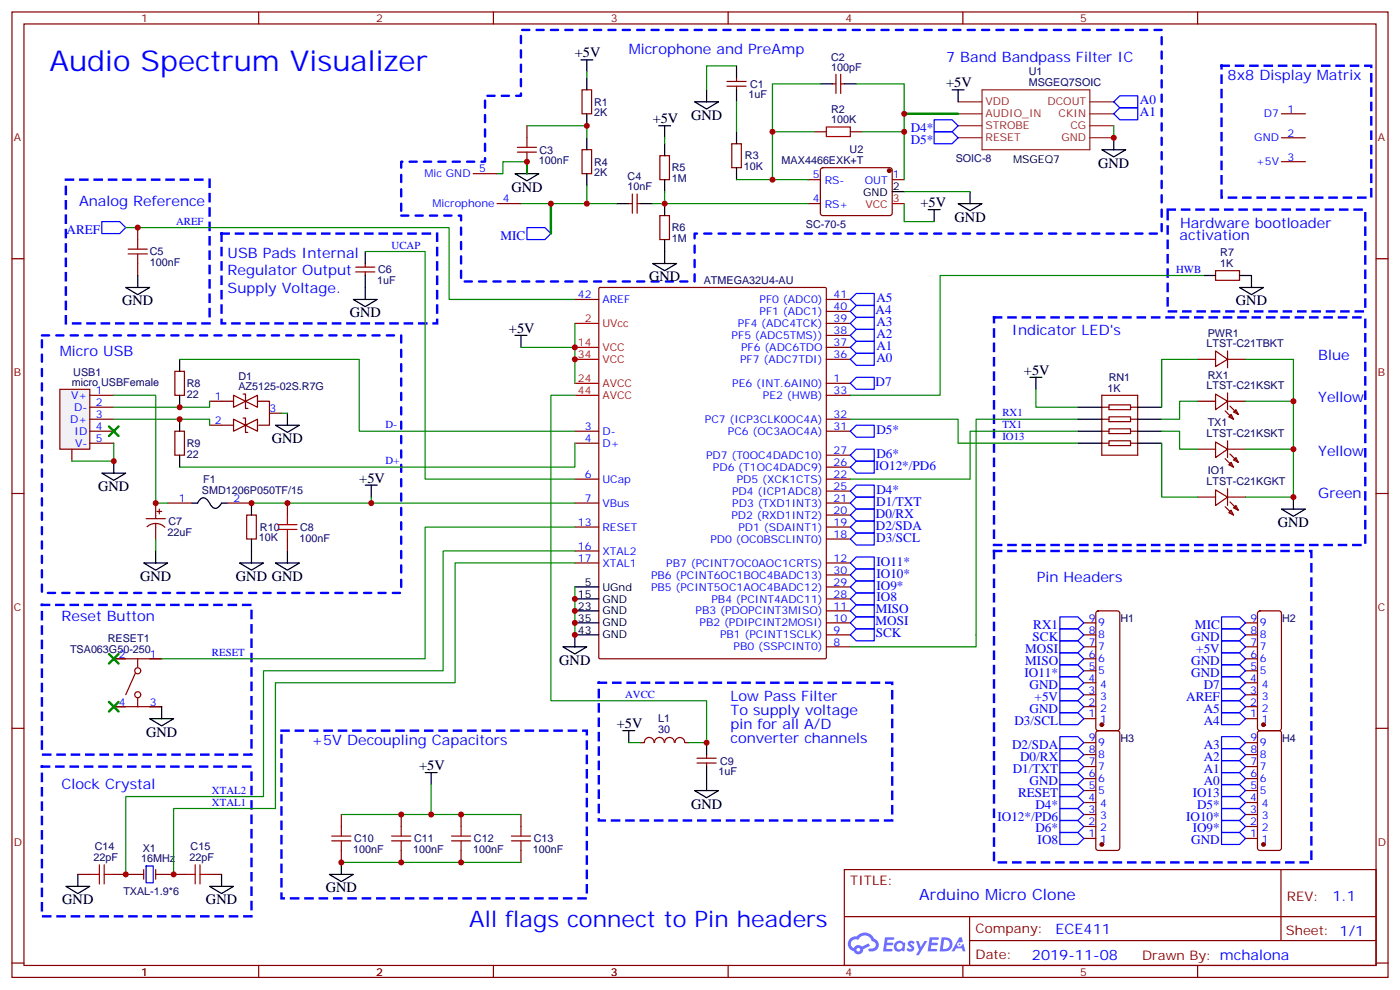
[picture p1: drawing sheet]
<svg xmlns="http://www.w3.org/2000/svg" width="412mm" height="292mm" viewBox="0 0 412 292" stroke-linecap="round" stroke-linejoin="round" font-family="sans-serif">
<path d="M153.5 8.8h188.7v60h-137.6v14.1h-68.8v-19.4h-17.6v-15.9h24.7v-19.4h10.6zM359.8 19.4h44.1v38.8h-44.1zM19.4 52.9h42.3v42.3h-42.3zM65.3 68.8h63.5v26.4h-63.5zM344 61.7h58.2v30h-58.2zM12.3 98.8h105.9v75.8h-105.9zM292.8 93.5h109.4v67h-109.4zM12.3 178.2h61.8v44h-61.8zM292.8 162.3h93.5v91.7h-93.5zM82.9 215.2h90v49.4h-90zM176.4 201.1h86.4v40.6h-86.4zM12.3 225.8h61.8v44.1h-61.8z" fill="none" stroke="#00f" stroke-width=".71" stroke-dasharray="2.1 2.1"/>
<path d="M51.5 109.4h2.8v7h-2.8zM51.5 127h2.8v7.1h-2.8z" fill="none" stroke="#870000" stroke-width=".35"/>
<path d="M52.9 105.8v3.6M52.9 116.4v3.5M52.9 123.5v3.5M52.9 134.1v3.5" fill="none" stroke="#000" stroke-width=".35"/>
<path d="M17.6 114.7h8.9v17.6h-8.9z" fill="#f0f0f0" stroke="#870000" stroke-width=".35"/>
<g fill="none" stroke="#870000" stroke-width=".35">
<path d="M3.5 3.5h405.4v284.4h-405.4zM7.1 7.1h398.2v277.2h-398.2zM76.2 3.5v3.6M145.3 3.5v3.6M214.5 3.5v3.6M283.6 3.5v3.6M352.8 3.5v3.6M3.5 76.2h3.6M40.6 67v3.6M40.6 77.6v3.5M104.8 78.7h5.6M107.6 77.6v1.1"/>
<path d="M358.1 79.7h7v2.9h-7zM405.3 76.2h3.6M104.8 80.1h5.6M107.6 80.1v1M169.3 88.2h7.1M176.4 84.8l.3-.1h66.4l.3 .1v108.9l-.2 .3h-66.5l-.3-.2zM243.4 88.2h7.1M243.4 98.8h7.1M243.4 95.2h7.1M243.4 91.7h7.1M26.5 116.4h7M26.5 119.9h7"/>
<path d="M61.7 118.2h7.1M68.8 116.4l3.5 1.8-3.5 1.7zM71.6 116.1h.7v4.2h.7M72.3 118.2l3.5-1.8v3.5zM75.8 118.2h3.6v7h-3.2M243.4 116.4h7.1M243.4 105.8h7.1M243.4 102.3h7.1M243.4 112.9h7.1M324.6 116.4h10.5v17.7h-10.5zM324.6 119.9h2.1M326.7 119.2h6.3v1.5h-6.3z"/>
<path d="M333 119.9h2.1M352.8 105.8h5.3M352.8 118.2h5.3M358.1 103.4l3.5 2.4-3.5 2.2zM358.1 116.1l3.5 2.1-3.5 2.5zM361.6 105.8h5.3M361.6 118.2h5.3M361.6 103.4v4.9M361.6 115.7v5M362.3 119.6l2.5 2.5M21.2 132.3v3.5M26.5 123.5h7"/>
<path d="M26.5 127h7M26.5 130.5h7M61.7 125.2h7.1M68.8 123.5l3.5 1.7-3.5 1.8zM71.6 123.1h.7v4.3h.7M72.3 125.2l3.5-1.7v3.5zM79.4 121.7h3.5M169.3 127h7.1M169.3 130.5h7.1M243.4 123.5h7.1M243.4 127h7.1M243.4 134.1h7.1"/>
<path d="M243.4 137.6h7.1M324.6 123.5h2.1M324.6 127h2.1M324.6 130.5h2.1M326.7 129.8h6.3v1.4h-6.3zM326.7 126.3h6.3v1.4h-6.3zM326.7 122.8h6.3v1.4h-6.3zM333 123.5h2.1M333 127h2.1M333 130.5h2.1M352.8 132.3h5.3M358.1 130.2l3.5 2.1-3.5 2.5z"/>
<path d="M360.9 135.1l2.5 2.5M360.9 121l2.5 2.5M361.6 129.8v5M361.6 132.3h5.3M362.3 133.7l2.5 2.5M362.7 136.2l.7 1.4-1.5-.7zM362.7 122.1l.7 1.4-1.5-.7zM364.1 134.8l.7 1.4-1.4-.7zM364.1 120.7l.7 1.4-1.4-.7zM3.5 145.3h3.6M43 152.8h5.7M43.3 155.1a3.8 3.8 0 0 1 5.3 .2"/>
<path d="M45.9 148.2v4.6M45.9 154.2v4.6M46.2 150.6h1.4M46.9 149.9v1.4M49.4 148.2h7M67 148.2h7.1M72.7 151.7h2.8v7.1h-2.8zM84.7 148.2v3.5M84.7 158.8v3.5M169.3 148.2h7.1M169.3 141.1h7.1M169.3 155.2h7.1"/>
<path d="M243.4 148.2h7.1M243.4 141.1h7.1M243.4 155.2h7.1M243.4 144.6h7.1M243.4 151.7h7.1M243.4 158.8h7.1M352.8 146.4h5.3M358.1 144.3l3.5 2.1-3.5 2.5zM360.9 149.2l2.5 2.5M361.6 143.9v5M361.6 146.4h5.3M361.9 151l.8-.7 .7 1.4z"/>
<path d="M362.3 147.8l2.5 2.5M363.4 149.6l.7-.7 .7 1.4zM405.3 145.3h3.6M169.3 162.3h7.1M169.3 165.8h7.1M243.4 165.8h7.1M243.4 169.3h7.1M243.4 172.9h7.1M243.4 176.4h7.1M243.4 179.9h7.1M33.5 194h14.1M39.9 198.3l-2.9 6.3"/>
<path d="M40.6 194v2.5M243.4 183.4h7.1M243.4 187h7.1M243.4 190.5h7.1M319.3 183.4h3.5M319.3 187h3.5M319.3 190.5h3.5M319.3 194h3.5M319.3 197.6h3.5M323 180.1l.5-.2h5.6l.5 .2 .2 .5v33.9l-.2 .5-.5 .2h-5.6l-.5-.2-.2-.5v-33.9zM366.9 183.4h3.5M366.9 187h3.5"/>
<path d="M366.9 190.5h3.5M366.9 194h3.5M366.9 197.6h3.5M370.7 180.1l.4-.2h5.7l.5 .2 .2 .5v33.9l-.3 .5-.4 .2h-5.7l-.5-.2-.2-.5v-33.9zM3.5 214.5h3.6M33.5 208.1h14.1M40.6 205.7v2.4M188.7 218.7h1.1M189.8 218.7a1.41 1.41 0 0 1 1.4-1.5 1.41 1.41 0 0 1 1.4 1.5M192.8 218.7a1.41 1.41 0 0 1 1.4-1.5 1.41 1.41 0 0 1 1.4 1.5M195.8 218.7a1.41 1.41 0 0 1 1.4-1.5 1.41 1.41 0 0 1 1.4 1.5M198.9 218.7a1.41 1.41 0 0 1 1.4-1.5 1.41 1.41 0 0 1 1.4 1.5"/>
<path d="M201.8 218.7h1M319.3 208.1h3.5M319.3 218.7h3.5M319.3 211.7h3.5M319.3 204.6h3.5M319.3 201.1h3.5M323 215.4l.5-.2h5.6l.5 .2 .2 .5v33.9l-.2 .5-.5 .2h-5.6l-.5-.3-.2-.4v-33.9zM366.9 208.1h3.5M366.9 218.7h3.5M366.9 211.7h3.5M366.9 204.6h3.5M366.9 201.1h3.5"/>
<path d="M370.7 215.4l.4-.2h5.7l.5 .2 .2 .5v33.9l-.3 .5-.4 .2h-5.7l-.5-.3-.2-.4v-33.9zM405.3 214.5h3.6M100.5 239.9v3.5M205.3 224.7h5.7M205.3 223.3h5.7M208.1 222.2v1.1M208.1 224.7v1.1M319.3 239.9h3.5M319.3 236.4h3.5M319.3 232.8h3.5M319.3 229.3h3.5M319.3 225.8h3.5"/>
<path d="M319.3 222.2h3.5M366.9 239.9h3.5M366.9 236.4h3.5M366.9 232.8h3.5M366.9 229.3h3.5M366.9 225.8h3.5M366.9 222.2h3.5M22.9 257.5h3.6M33.5 257.5h8.8M42.3 256.1v2.8M45.9 257.5h8.8M45.9 256.1v2.8"/>
<path d="M61.7 257.5h3.6M100.5 250.5v3.5M248.7 256.1h156.6v28.2h-156.6zM319.3 246.9h3.5M319.3 243.4h3.5M366.9 246.9h3.5M366.9 243.4h3.5M377.3 256.1v20.9M248.7 270h156.5M285.6 277h119.6M285.6 270v14.1M3.5 283.6h3.6"/>
<path d="M76.2 284.3v3.6M145.3 284.3v3.6M214.5 284.3v3.6M283.6 284.3v3.6M352.8 284.3v3.6M405.3 283.6h3.6"/>
<circle cx="40.6" cy="197.6" r=".88"/>
<circle cx="40.6" cy="204.6" r=".88"/>
</g>
<path d="M169.3 95.2h7.1M169.3 116.4h7.1M169.3 112.9h7.1M169.3 105.8h7.1M169.3 102.3h7.1" fill="none" stroke="#f00" stroke-width=".35"/>
<g fill="none" stroke="#000" stroke-width=".35">
<path d="M107.6 74.1v3.5M107.6 81.1v3.6M354.5 81.1h3.6M365.1 81.1h3.6M317.5 119.9h7.1M335.1 119.9h7.1M317.5 130.5h7.1M317.5 127h7.1M317.5 123.5h7.1M335.1 130.5h7.1M335.1 127h7.1M335.1 123.5h7.1"/>
<path d="M56.4 148.2h1.8l.6-1a1.56 1.56 0 0 1 2.7 .6l.2 .3a2.13 2.13 0 0 0 2.2 1.5l1.4-1.4h1.7M74.1 148.2v3.5M74.1 158.8v3.5M169.3 172.9h7.1M169.3 176.4h7.1M169.3 179.9h7.1M169.3 187h7.1M169.3 183.4h7.1M208.1 218.7v3.5M208.1 225.8v3.5"/>
</g>
<g fill="none" stroke="#a10000" stroke-width=".35">
<path d="M37.7 74.8h5.7M37.7 73.4h5.7M40.6 70.6v2.8M40.6 74.8v2.8M81.8 155.9h5.7M81.8 154.5h5.7M84.7 151.7v2.8M84.7 155.9v2.9M26.5 257.5h2.8M29.3 254.7v5.7M30.7 257.5h2.8M30.7 254.7v5.7"/>
<path d="M54.7 257.5h2.8M57.5 254.7v5.7M58.9 257.5h2.8M58.9 254.7v5.7M97.7 247.7h5.7M97.7 246.2h5.7M100.5 243.4v2.8M100.5 247.7v2.8"/>
</g>
<path d="M43.1 255.1h2v4.9h-2.1z" fill="none" stroke="#00c" stroke-width=".35"/>
<g fill="#870000" stroke="#870000" stroke-width=".35">
<circle cx="372.2" cy="248.7" r=".53"/>
<circle cx="372.2" cy="213.4" r=".53"/>
<circle cx="324.6" cy="213.4" r=".53"/>
<circle cx="324.6" cy="248.7" r=".53"/>
</g>
<g fill="#5487ff">
<path d="M267.7 277.3a1.22 1.22 0 0 1 1.7 .3l-.4 .5a.47 .47 0 0 0-.3-.4 .47 .47 0 0 0-.5 .2l.1 .3a1.14 1.14 0 0 1 .8 1.7 1.14 1.14 0 0 1-1.9 0l-.2-.2 .5-.5 .7 .4a.29 .29 0 0 0 .3-.3 .29 .29 0 0 0-.2-.3 1.04 1.04 0 0 1-.6-1.7z"/>
<path d="M260.7 276h2.4l.3 .2-.2 .5-1.8 .1-.1 .8h1.5l.3 .4-.3 .4h-1.6l-.2 1.1h1.7l.2 .3-.2 .3-2.6 .1z"/>
<path d="M273.8 276h2.4l.3 .2-.1 .5-1.8 .1-.2 .8h1.6l.3 .4-.4 .4h-1.6l-.1 1.1h1.7l.2 .3-.2 .3-2.6 .1z"/>
<path d="M282.6 276.1h.7l.3 1.2-.6 .3a.69 .69 0 0 0-1 .3 .69 .69 0 0 0 .4 1 .69 .69 0 0 0 .9-.7l.5-.2 .6 2.2h-.8l-.2-.9h-1.8l-.5 .9h-.8z"/>
<path d="M269.8 277.1h.8l.6 1.8 1.1-1.8h.9l-2.6 4.2h-.8l.9-1.5z"/>
<path d="M277.4 276.1l-.6 4.1h1.3a2.11 2.11 0 0 0 2.5-2.1 2.11 2.11 0 0 0-2.5-2zM278.1 276.8a1.39 1.39 0 0 1 1.7 1.4 1.39 1.39 0 0 1-1.8 1.3h-.3z"/>
<path d="M263.7 277.7a1.54 1.54 0 0 0-.1 2.1 1.54 1.54 0 0 0 2.2 .2l.6 .2 .3-2.3-.2-.2-.4-.1a1.49 1.49 0 0 0-2.4 .1zM264 278.7a.94 .94 0 0 1 1.8 0 .94 .94 0 0 1-1.8 0z"/>
<path d="M250.4 276.4a2.18 2.18 0 0 0 1.1 3.7 1.44 1.44 0 0 0 1.6 1 1.44 1.44 0 0 0 1.2-1.5l2-1-.5-.8-1.9 1a1.47 1.47 0 0 0-2.4 .4 1.39 1.39 0 0 1-.7-1.9 1.39 1.39 0 0 1 2-.5 2.12 2.12 0 0 1 2.2-1.3 2.12 2.12 0 0 1 1.9 1.7 1.14 1.14 0 0 1 1.1 1.4 1.14 1.14 0 0 1-1.7 .8 .43 .43 0 0 0-.5 .3 .43 .43 0 0 0 .4 .5 1.98 1.98 0 0 0 2.5-1.2 1.98 1.98 0 0 0-1.2-2.5 3.1 3.1 0 0 0-5.3-.7l-.9 .1zM252.3 279.7a.55 .55 0 0 1 1.1 0 .55 .55 0 0 1-1.1 0z"/>
<circle cx="282.6" cy="278.1" r=".26"/>
</g>
<g fill="none" stroke="#a10000" stroke-width=".35">
<path d="M243.4 37.4h7.1v2.8h-7.1zM152.4 44.8h5.6M152.4 43.4h5.6M155.2 40.6v2.8M155.2 44.8v2.8M115.4 247.7h5.6M115.4 246.2h5.6M118.2 243.4v2.8M118.2 247.7v2.8M133 247.7h5.6M133 246.2h5.6M135.8 243.4v2.8"/>
<path d="M135.8 247.7v2.8M150.6 247.7h5.7M150.6 246.2h5.7M153.5 243.4v2.8M153.5 247.7v2.8"/>
</g>
<g fill="none" stroke="#870000" stroke-width=".35">
<path d="M155.2 37v3.6M171.4 26.5h2.9v7h-2.9zM214.1 25.4h5.7M214.1 24h5.7M217 22.9v1.1M217 25.4v1.1M239.9 38.8h3.5M245.2 24.7h1M246.2 21.9v5.6M247.6 21.9v5.6M247.6 24.7h1.1M250.5 38.8h3.5"/>
<path d="M377.5 33.5h7M139.3 51.2h7.1M146.4 60h7.1M155.2 47.6v3.6M171.4 44.1h2.9v7.1h-2.9zM185.2 60h1.1M186.3 57.2v5.6M187.7 60h1M187.7 57.2v5.6M194.4 45.9h2.8v7h-2.8zM215.5 42.3h2.9v7.1h-2.9zM238.1 52.9h3.6"/>
<path d="M238.1 60h3.6M241.9 49.6l.5-.2h20l.4 .7v13l-.7 .4-20-.1-.4-.6v-12.7zM262.8 52.9h3.5M377.5 40.6h7M377.5 47.6h7M194.4 63.5h2.8v7.1h-2.8zM118.2 239.9v3.5M135.8 239.9v3.5M153.5 239.9v3.5M118.2 250.5v3.5M135.8 250.5v3.5M153.5 250.5v3.5"/>
</g>
<path d="M282.2 30h7.1M282.2 37h7.1M282.2 33.5h7.1M289.3 26.5h31.7v17.6h-31.7zM321 30h7.1M321 37h7.1M321 33.5h7.1M282.2 40.6h7.1M321 40.6h7.1" fill="none" stroke="#8c2424" stroke-width=".35"/>
<circle cx="261.9" cy="50.3" r=".53" fill="#870000" stroke="#870000" stroke-width=".35"/>
<g fill="none" stroke="#000" stroke-width=".35">
<path d="M171.1 17.6h3.5M172.9 17.6v3.6M217 19.4v3.5M172.9 22.9v3.6M172.9 33.5v3.5M194 37h3.6M195.8 37v3.6M204.6 30h7.1l-3.6 2.1zM208.1 26.5v3.5M217 26.5v3.5M217 38.8v3.5M241.7 24.7h3.5"/>
<path d="M248.7 24.7h3.5M280.5 26.5h3.5M282.2 26.5v3.5M151.7 51.2h7l-3.5 2.1zM155.2 47.6v3.6M172.9 40.6v3.5M172.9 51.2v3.5M181.7 60h3.5M188.7 60h3.6M195.8 42.3v3.6M195.8 52.9v3.5M195.8 60v3.5"/>
<path d="M217 49.4v3.5M262.8 56.4h3.5M282.2 60h7.1l-3.5 2.1zM285.8 56.4v3.6M324.6 44.1h7l-3.5 2.1zM328.1 40.6v3.5M192.3 77.6h7l-3.5 2.1zM195.8 70.6v7M273.4 61.7h3.5M275.2 61.7v3.6M37 84.7h7.1l-3.5 2.1zM40.6 81.1v3.6"/>
<path d="M104.1 88.2h7l-3.5 2.1zM107.6 84.7v3.5M151.7 98.8h3.5M153.5 98.8v3.5M365.1 84.7h7.1l-3.5 2.1zM368.7 81.1v3.6M303.4 111.1h3.5M305.2 111.1v3.6M30 139.3h7l-3.5 2.2zM33.5 135.8v3.5M81.1 125.2h7.1l-3.5 2.2zM84.7 121.7v3.5"/>
<path d="M107.6 142.9h3.5M109.4 142.9v3.5M377.5 149.9h7l-3.5 2.1zM381 146.4v3.5M42.3 165.8h7.1l-3.5 2.1zM45.9 162.3v3.5M70.6 165.8h7l-3.5 2.1zM74.1 162.3v3.5M81.1 165.8h7.1l-3.5 2.1zM84.7 162.3v3.5M165.8 190.5h7.1l-3.6 2.1zM169.3 187v3.5"/>
<path d="M44.1 211.7h7.1l-3.6 2.1zM47.6 208.1v3.6M183.4 215.2h3.6M185.2 215.2v3.5M125.2 227.5h3.6M127 227.5v3.6M204.6 232.8h7.1l-3.6 2.1zM208.1 229.3v3.5M22.9 257.5v3.6M65.3 257.5v3.6M97 257.5h7.1l-3.6 2.1zM100.5 254v3.5"/>
<path d="M19.4 261.1h7.1l-3.6 2.1zM61.7 261.1h7.1l-3.5 2.1z"/>
</g>
<path d="M262.8 60h3.5" fill="none" stroke="#f00" stroke-width=".35"/>
<g fill="none" stroke="#00f" stroke-width=".35">
<path d="M275.2 38.8h5.3l1.7 1.8-1.7 1.7h-5.3zM275.2 35.3h5.3l1.7 1.7-1.7 1.8h-5.3zM329.8 28.2h5.3v3.6h-5.3l-1.7-1.8zM329.8 31.8h5.3v3.5h-5.3l-1.7-1.8zM30 65.3h5.3l1.7 1.7-1.7 1.8h-5.3zM155.2 67h5.3l1.8 1.8-1.8 1.8h-5.3zM250.5 88.2l1.7-1.8h5.3v3.6h-5.3zM250.5 91.7l1.7-1.7h5.3v3.5h-5.3zM250.5 95.2l1.7-1.7h5.3v3.5h-5.3zM250.5 98.8l1.7-1.8h5.3v3.5h-5.3zM250.5 102.3l1.7-1.8h5.3v3.6h-5.3zM250.5 105.8l1.7-1.7h5.3v3.5h-5.3z"/>
<path d="M250.5 112.9l1.7-1.8h5.3v3.6h-5.3zM250.5 127l1.7-1.8h5.3v3.6h-5.3zM250.5 134.1l1.7-1.8h5.3v3.5h-5.3zM250.5 137.6l1.7-1.8h5.3v3.5h-5.3zM250.5 144.6l1.7-1.7h5.3v3.5h-5.3zM250.5 151.7l1.7-1.8h5.3v3.6h-5.3zM250.5 155.2l1.7-1.7h5.3v3.5h-5.3zM250.5 158.8l1.7-1.8h5.3v3.5h-5.3zM252.2 146.4h5.3v3.5h-5.3l-1.7-1.7zM250.5 165.8l1.7-1.8h5.3v3.6h-5.3zM250.5 169.3l1.7-1.7h5.3v3.5h-5.3zM250.5 172.9l1.7-1.8h5.3v3.5h-5.3z"/>
<path d="M250.5 176.4l1.7-1.8h5.3v3.6h-5.3zM252.2 178.2h5.3v3.5h-5.3l-1.7-1.8zM250.5 183.4l1.7-1.7h5.3v3.5h-5.3zM252.2 185.2h5.3v3.5h-5.3l-1.7-1.7zM312.2 199.3h5.3l1.8 1.8-1.8 1.7h-5.3zM312.2 195.8h5.3l1.8 1.8-1.8 1.7h-5.3zM312.2 181.7h5.3l1.8 1.7-1.8 1.8h-5.3zM312.2 188.7h5.3l1.8 1.8-1.8 1.8h-5.3zM312.2 192.3h5.3l1.8 1.7-1.8 1.8h-5.3zM312.2 185.2h5.3l1.8 1.8-1.8 1.7h-5.3zM359.8 199.3h5.3l1.8 1.8-1.8 1.7h-5.3zM359.8 192.3h5.3l1.8 1.7-1.8 1.8h-5.3z"/>
<path d="M359.8 185.2h5.3l1.8 1.8-1.8 1.7h-5.3zM359.8 188.7h5.3l1.8 1.8-1.8 1.8h-5.3zM359.8 181.7h5.3l1.8 1.7-1.8 1.8h-5.3zM359.8 195.8h5.3l1.8 1.8-1.8 1.7h-5.3zM312.2 209.9h5.3l1.8 1.8-1.8 1.7h-5.3zM312.2 217h5.3l1.8 1.7-1.8 1.8h-5.3zM312.2 206.4h5.3l1.8 1.7-1.8 1.8h-5.3zM312.2 202.8h5.3l1.8 1.8-1.8 1.8h-5.3zM359.8 202.8h5.3l1.8 1.8-1.8 1.8h-5.3zM359.8 217h5.3l1.8 1.7-1.8 1.8h-5.3zM359.8 209.9h5.3l1.8 1.8-1.8 1.7h-5.3zM359.8 206.4h5.3l1.8 1.7-1.8 1.8h-5.3z"/>
<path d="M312.2 238.1h5.3l1.8 1.8-1.8 1.8h-5.3zM312.2 234.6h5.3l1.8 1.8-1.8 1.7h-5.3zM312.2 231.1h5.3l1.8 1.7-1.8 1.8h-5.3zM312.2 220.5h5.3l1.8 1.7-1.8 1.8h-5.3zM312.2 224h5.3l1.8 1.8-1.8 1.7h-5.3zM312.2 227.5h5.3l1.8 1.8-1.8 1.8h-5.3zM359.8 238.1h5.3l1.8 1.8-1.8 1.8h-5.3zM359.8 234.6h5.3l1.8 1.8-1.8 1.7h-5.3zM359.8 231.1h5.3l1.8 1.7-1.8 1.8h-5.3zM359.8 227.5h5.3l1.8 1.8-1.8 1.8h-5.3zM359.8 224h5.3l1.8 1.8-1.8 1.7h-5.3zM359.8 220.5h5.3l1.8 1.7-1.8 1.8h-5.3z"/>
<path d="M312.2 245.2h5.3l1.8 1.7-1.8 1.8h-5.3zM312.2 241.7h5.3l1.8 1.7-1.8 1.8h-5.3zM359.8 241.7h5.3l1.8 1.7-1.8 1.8h-5.3zM359.8 245.2h5.3l1.8 1.7-1.8 1.8h-5.3z"/>
</g>
<g fill="none" stroke="#008700" stroke-width=".35">
<path d="M217 19.4h-8.9v7.1M155.2 37h17.7v3.6M172.9 21.2v1.7M217 30v8.8M239.9 38.8h-12.4v14.1M241.7 24.7h-14.2v14.1M252.2 24.7h14.1v14.1M254 38.8h12.3v14.1M328.1 37v3.6M146.4 51.2h1.8v-3.6h7v3.6M153.5 60h28.2M172.9 54.7v5.3"/>
<path d="M192.3 60h3.5M195.8 56.4v3.6h42.3M195.8 40.6v1.7M217 52.9h21.1M266.3 60v5.3h8.9M266.3 56.4h19.5M37 67h95.3v21.2h37M107.6 74.1h17.6v67h44.1M169.3 95.2v7.1M354.5 81.1h-77.6v35.3h-26.4M33.5 116.4h12.4v31.8h3.5M52.9 105.8h52.9v21.2h63.5"/>
<path d="M61.7 118.2v1.7h-28.2M153.5 102.3h15.8M169.3 102.3v10.6M169.3 116.4h-7v90h45.8v12.3h-5.3M305.2 114.7v5.2h12.3M352.8 118.2h-5.3v5.3h-5.3M352.8 105.8h-10.6v14.1M366.9 118.2h14.1v14.1M366.9 105.8h14.1v12.4M33.5 123.5h28.2v1.7M33.5 130.5v5.3h-12.3M82.9 121.7h1.8"/>
<path d="M169.3 130.5v7.1h-116.4M250.5 123.5h31.7v7h35.3M317.5 127h-31.7v14.1h-35.3M317.5 123.5h-30v67h-37M342.2 127h5.3v5.3h5.3M342.2 130.5v15.9h10.6M366.9 132.3h14.1v14.1h-14.1M45.9 158.8v3.5M74.1 148.2h95.2M109.4 146.4v1.8M169.3 155.2h-44.1v38.8h-77.6M169.3 172.9v14.1"/>
<path d="M169.3 162.3h-38.8v35.3h-52.9v37h-40.6v22.9M169.3 165.8h-35.2v35.3h-53v37h-29.9v19.4M185.2 218.7h3.5M100.5 239.9h53M127 231.1v8.8M100.5 254h53"/>
</g>
<path d="M266.3 33.5h15.9M162.3 60v8.8" fill="none" stroke="#008700" stroke-width=".71"/>
<g fill="#c00">
<circle cx="162.3" cy="60" r=".88"/>
<circle cx="266.3" cy="33.5" r=".88"/>
<circle cx="155.2" cy="47.6" r=".88"/>
<circle cx="195.8" cy="60" r=".88"/>
<circle cx="172.9" cy="60" r=".88"/>
<circle cx="51.2" cy="257.5" r=".88"/>
<circle cx="37" cy="257.5" r=".88"/>
<circle cx="127" cy="239.9" r=".88"/>
<circle cx="118.2" cy="239.9" r=".88"/>
<circle cx="135.8" cy="239.9" r=".88"/>
<circle cx="135.8" cy="254" r=".88"/>
<circle cx="118.2" cy="254" r=".88"/>
<circle cx="381" cy="132.3" r=".88"/>
<circle cx="381" cy="146.4" r=".88"/>
<circle cx="40.6" cy="67" r=".88"/>
<circle cx="74.1" cy="148.2" r=".88"/>
<circle cx="52.9" cy="119.9" r=".88"/>
<circle cx="52.9" cy="123.5" r=".88"/>
<circle cx="169.3" cy="176.4" r=".88"/>
<circle cx="169.3" cy="187" r=".88"/>
<circle cx="169.3" cy="183.4" r=".88"/>
<circle cx="169.3" cy="179.9" r=".88"/>
<circle cx="45.9" cy="148.2" r=".88"/>
<circle cx="381" cy="118.2" r=".88"/>
<circle cx="33.5" cy="135.8" r=".88"/>
<circle cx="100.5" cy="254" r=".88"/>
<circle cx="84.7" cy="148.2" r=".88"/>
<circle cx="169.3" cy="102.3" r=".88"/>
<circle cx="169.3" cy="105.8" r=".88"/>
<circle cx="109.4" cy="148.2" r=".88"/>
<circle cx="328.1" cy="40.6" r=".88"/>
<circle cx="227.5" cy="52.9" r=".88"/>
<circle cx="208.1" cy="218.7" r=".88"/>
<circle cx="227.5" cy="38.8" r=".88"/>
<circle cx="266.3" cy="38.8" r=".88"/>
<circle cx="172.9" cy="37" r=".88"/>
</g>
<g fill="#c00" stroke="#008700" stroke-width=".71">
<path d="M32.1 192.6l2.8 2.8zM34.9 192.6l-2.8 2.8z"/>
<path d="M32.1 206.7l2.8 2.9zM34.9 206.7l-2.8 2.9z"/>
<path d="M32.1 125.6l2.8 2.8zM34.9 125.6l-2.8 2.8z"/>
</g>
<text font-size="8.5" fill="#00f" x="14.6" y="20.8">Audio Spectrum Visualizer</text>
<text font-size="6.7" fill="#00f" x="138.2" y="272.9">All flags connect to Pin headers</text>
<text font-size="4.6" fill="#00f" x="270.8" y="265.1">Arduino Micro Clone</text>
<g font-size="4.2">
<text x="169.3" y="16.9">+5V</text>
<text x="278.7" y="25.8">+5V</text>
<text x="203.6" y="35.3">GND</text>
<text x="192.3" y="36.3">+5V</text>
<text x="323.5" y="49.4">GND</text>
<text x="150.6" y="56.4">GND</text>
<text x="271.2" y="61">+5V</text>
<text x="281.2" y="65.3">GND</text>
<text x="191.2" y="82.9">GND</text>
<text x="36" y="90">GND</text>
<text x="364.1" y="90">GND</text>
<text x="103" y="93.5">GND</text>
<text x="149.9" y="98.1">+5V</text>
<text x="301.6" y="110.4">+5V</text>
<text x="80.1" y="130.5">GND</text>
<text x="105.8" y="142.2">+5V</text>
<text x="28.9" y="144.6">GND</text>
<text x="376.4" y="155.2">GND</text>
<text x="41.3" y="171.1">GND</text>
<text x="69.5" y="171.1">GND GND</text>
<text x="164.7" y="195.8">GND</text>
<text x="181.7" y="214.5">+5V</text>
<text x="43" y="217">GND</text>
<text x="123.5" y="226.8">+5V</text>
<text x="203.6" y="238.1">GND</text>
<text x="96" y="262.8">GND</text>
<text x="18.3" y="266.3">GND</text>
<text x="60.7" y="266.3">GND</text>
</g>
<g font-size="4.2" fill="#00f">
<text x="185.2" y="15.9">Microphone and PreAmp</text>
<text x="278.7" y="18.3">7 Band Bandpass Filter IC</text>
<text x="361.6" y="23.6">8x8 Display Matrix</text>
<text x="23.3" y="60.7">Analog Reference</text>
<text x="347.5" y="70.6">activation</text>
<text x="347.6" y="67.3">Hardware bootloader</text>
<text x="67" y="75.8">USB Pads Internal</text>
<text x="67" y="81.1">Regulator Output</text>
<text x="67" y="86.4">Supply Voltage.</text>
<text x="298.1" y="98.8">Indicator LED's</text>
<text x="17.6" y="104.8">Micro USB</text>
<text x="388.3" y="106.1">Blue</text>
<text x="388.3" y="118.4">Yellow</text>
<text x="388.3" y="134.3">Yellow</text>
<text x="388.3" y="146.6">Green</text>
<text x="305.4" y="171.3">Pin Headers</text>
<text x="18.1" y="182.9">Reset Button</text>
<text x="215.2" y="206.4">Low Pass Filter</text>
<text x="215.2" y="210.5">To supply voltage</text>
<text x="215.2" y="214.6">pin for all A/D</text>
<text x="91.7" y="219.4">+5V Decoupling Capacitors</text>
<text x="215.2" y="218.7">converter channels</text>
<text x="18.1" y="232.2">Clock Crystal</text>
<text x="392.5" y="265.4">1.1</text>
<text x="310.9" y="274.9">ECE411</text>
<text x="304" y="282.7">2019-11-08</text>
</g>
<g font-size="3.9" fill="#00f">
<text x="335.8" y="30.8">A0</text>
<text x="335.8" y="34.3">A1</text>
<text x="268.3" y="38.8">D4*</text>
<text x="268.3" y="42.3">D5*</text>
<text x="19.6" y="68.8">AREF</text>
<text x="147.4" y="70.6">MIC</text>
<text x="258.2" y="89">A5</text>
<text x="257.9" y="92.5">A4</text>
<text x="258.2" y="96">A3</text>
<text x="258.2" y="99.5">A2</text>
<text x="258.2" y="103.1">A1</text>
<text x="258.2" y="106.6">A0</text>
<text x="257.9" y="113.7">D7</text>
<text x="258.2" y="127.8">D5*</text>
<text x="258.2" y="134.8">D6*</text>
<text x="257.8" y="138.3">IO12*/PD6</text>
<text x="258.1" y="148.9">D1/TXT</text>
<text x="258.2" y="145.4">D4*</text>
<text x="258" y="152.5">D0/RX</text>
<text x="258" y="156">D2/SDA</text>
<text x="258.1" y="159.5">D3/SCL</text>
<text x="258.2" y="166.6">IO11*</text>
<text x="258.2" y="170.1">IO10*</text>
<text x="258.2" y="173.6">IO9*</text>
<text x="258.2" y="177.1">IO8</text>
<text x="257.9" y="184.2">MOSI</text>
<text x="258" y="180.6">MISO</text>
<text x="304.4" y="185.2">RX1</text>
<text x="352" y="185.2">MIC</text>
<text x="258" y="187.7">SCK</text>
<text x="304.2" y="188.7">SCK</text>
<text x="350.9" y="188.7">GND</text>
<text x="302" y="192.3">MOSI</text>
<text x="302" y="195.8">MISO</text>
<text x="350.9" y="195.8">GND</text>
<text x="352.4" y="192.3">+5V</text>
<text x="301.8" y="199.3">IO11*</text>
<text x="303.3" y="202.8">GND</text>
<text x="350.9" y="199.3">GND</text>
<text x="354.6" y="202.8">D7</text>
<text x="303.3" y="209.9">GND</text>
<text x="304.8" y="206.4">+5V</text>
<text x="349.4" y="206.4">AREF</text>
<text x="354.6" y="209.9">A5</text>
<text x="298.8" y="213.4">D3/SCL</text>
<text x="354.6" y="213.4">A4</text>
<text x="298.1" y="220.5">D2/SDA</text>
<text x="354.6" y="220.5">A3</text>
<text x="298.3" y="227.5">D1/TXT</text>
<text x="300.5" y="224">D0/RX</text>
<text x="354.6" y="227.5">A1</text>
<text x="354.6" y="224">A2</text>
<text x="303.3" y="231.1">GND</text>
<text x="354.6" y="231.1">A0</text>
<text x="299.9" y="234.6">RESET</text>
<text x="305" y="238.1">D4*</text>
<text x="351.3" y="234.6">IO13</text>
<text x="352.6" y="238.1">D5*</text>
<text x="293.8" y="241.7">IO12*/PD6</text>
<text x="305" y="245.2">D6*</text>
<text x="349.4" y="241.7">IO10*</text>
<text x="351.3" y="245.2">IO9*</text>
<text x="305.7" y="248.7">IO8</text>
<text x="350.9" y="248.7">GND</text>
</g>
<g font-size="3.9" fill="#800">
<text x="250.5" y="260.7">TITLE:</text>
<text x="379.1" y="265.4">REV:</text>
<text x="287.4" y="274.9">Company:</text>
<text x="378.7" y="275.5">Sheet: 1/1</text>
<text x="287.4" y="282.6">Date:</text>
<text x="336.4" y="282.7">Drawn By: mchalona</text>
</g>
<g font-size="3.2" fill="#800">
<text x="41.6" y="6.5">1</text>
<text x="110.8" y="6.5">2</text>
<text x="179.9" y="6.5">3</text>
<text x="249.1" y="6.5">4</text>
<text x="318.2" y="6.5">5</text>
<text x="4.1" y="41.6">A</text>
<text x="405.9" y="41.6">A</text>
<text x="4.1" y="110.8">B</text>
<text x="405.9" y="110.8">B</text>
<text x="4.1" y="179.9">C</text>
<text x="405.9" y="179.9">C</text>
<text x="4.1" y="249.1">D</text>
<text x="405.9" y="249.1">D</text>
<text x="41.6" y="287.3">1</text>
<text x="110.8" y="287.3">2</text>
<text x="179.9" y="287.3">3</text>
<text x="249.1" y="287.3">4</text>
<text x="318.2" y="287.3">5</text>
</g>
<g font-size="3.2" fill="#000080">
<text x="244.8" y="17.9">C2</text>
<text x="244.8" y="20.8">100pF</text>
<text x="303" y="22.2">U1</text>
<text x="220.5" y="28.8">1uF</text>
<text x="221" y="25.9">C1</text>
<text x="303" y="25.4">MSGEQ7SOIC</text>
<text x="175" y="34.1">2K</text>
<text x="175" y="31.2">R1</text>
<text x="244.8" y="33.4">R2</text>
<text x="244.8" y="36.3">100K</text>
<text x="158.9" y="45.2">C3</text>
<text x="219.4" y="46.9">R3</text>
<text x="250.3" y="45.2">U2</text>
<text x="281.5" y="47.6">SOIC-8</text>
<text x="158.7" y="48.4">100nF</text>
<text x="175" y="51.7">2K</text>
<text x="175" y="48.8">R4</text>
<text x="184.9" y="52.9">C4</text>
<text x="197.9" y="53.6">1M</text>
<text x="197.9" y="50.4">R5</text>
<text x="219.1" y="50.1">10K</text>
<text x="230.3" y="48.3">MAX4466EXK+T</text>
<text x="184.9" y="56.1">10nF</text>
<text x="197.9" y="71.3">1M</text>
<text x="197.9" y="68.1">R6</text>
<text x="237.4" y="67">SC-70-5</text>
<text x="44.1" y="75.2">C5</text>
<text x="359.4" y="75.5">R7</text>
<text x="44.1" y="78.4">100nF</text>
<text x="111.1" y="83.7">1uF</text>
<text x="111.4" y="80.5">C6</text>
<text x="207.3" y="83.6">ATMEGA32U4-AU</text>
<text x="359.4" y="78.7">1K</text>
<text x="355.8" y="99.1">PWR1</text>
<text x="355.4" y="102.3">LTST-C21TBKT</text>
<text x="21.1" y="113.6">micro USBFemale</text>
<text x="21.6" y="110.7">USB1</text>
<text x="70.2" y="111.8">D1</text>
<text x="326.6" y="112.2">RN1</text>
<text x="355.8" y="111.5">RX1</text>
<text x="55" y="117.2">22</text>
<text x="55" y="114.1">R8</text>
<text x="70.2" y="115">AZ5125-02S.R7G</text>
<text x="326.2" y="115.4">1K</text>
<text x="355.4" y="114.7">LTST-C21KSKT</text>
<text x="355.8" y="125.6">TX1</text>
<text x="55" y="131.7">R9</text>
<text x="355.4" y="128.8">LTST-C21KSKT</text>
<text x="55" y="134.8">22</text>
<text x="59.9" y="142.4">F1</text>
<text x="355.4" y="142.9">LTST-C21KGKT</text>
<text x="355.8" y="139.7">IO1</text>
<text x="59.5" y="145.5">SMD1206P050TF/15</text>
<text x="49.6" y="154.6">C7</text>
<text x="49.4" y="157.8">22uF</text>
<text x="76.2" y="159.5">10K</text>
<text x="76.6" y="156.3">R10</text>
<text x="88.2" y="159.5">100nF</text>
<text x="88.4" y="156.4">C8</text>
<text x="330" y="183.3">H1</text>
<text x="377.7" y="183.3">H2</text>
<text x="31.7" y="189.1">RESET1</text>
<text x="20.6" y="192.3">TSA063G50-250</text>
<text x="193.9" y="215.9">30</text>
<text x="193.9" y="212.7">L1</text>
<text x="330" y="218.5">H3</text>
<text x="377.7" y="218.5">H4</text>
<text x="212.1" y="225.2">C9</text>
<text x="211.7" y="228.1">1uF</text>
<text x="27.9" y="250.5">C14</text>
<text x="42.1" y="251.1">X1</text>
<text x="56.1" y="250.5">C15</text>
<text x="104.1" y="251.3">100nF</text>
<text x="104.3" y="248.1">C10</text>
<text x="121.7" y="251.3">100nF</text>
<text x="122" y="248.1">C11</text>
<text x="139.3" y="251.3">100nF</text>
<text x="139.6" y="248.1">C12</text>
<text x="157" y="251.3">100nF</text>
<text x="157.2" y="248.1">C13</text>
<text x="27.6" y="253.6">22pF</text>
<text x="41.6" y="254">16MHz</text>
<text x="55.8" y="253.6">22pF</text>
<text x="36.3" y="263.5">TXAL-1.9*6</text>
</g>
<g font-size="3.2" fill="#8d2323">
<text x="290.3" y="34.6">AUDIO_IN</text>
<text x="290.3" y="31">VDD</text>
<text x="308.5" y="31">DCOUT</text>
<text x="311.8" y="34.6">CKIN</text>
<text x="290.3" y="41.6">RESET</text>
<text x="290.3" y="38.1">STROBE</text>
<text x="312.7" y="41.6">GND</text>
<text x="315.3" y="38.1">CG</text>
</g>
<g font-size="3.2" fill="#00f">
<text x="372.3" y="34.6">D7</text>
<text x="379.2" y="33.2">1</text>
<text x="369.5" y="41.6">GND</text>
<text x="379.2" y="40.2">2</text>
<text x="379.2" y="47.3">3</text>
<text x="125.1" y="52.2">Mic GND</text>
<text x="141.1" y="50.8">5</text>
<text x="239.5" y="52.6">5</text>
<text x="263" y="52.6">1</text>
<text x="370" y="48.7">+5V</text>
<text x="148.2" y="59.6">4</text>
<text x="239.5" y="59.6">4</text>
<text x="243" y="54.3">RS-</text>
<text x="254.7" y="54.3">OUT</text>
<text x="127.4" y="61">Microphone</text>
<text x="243" y="61.4">RS+</text>
<text x="51.9" y="66.2">AREF</text>
<text x="115.4" y="73.2">UCAP</text>
<text x="346.4" y="80.3">HWB</text>
<text x="170.2" y="87.8">42</text>
<text x="177.4" y="89.3">AREF</text>
<text x="223.8" y="89.3">PF0 (ADC0)</text>
<text x="245.5" y="87.8">41</text>
<text x="223.8" y="92.8">PF1 (ADC1)</text>
<text x="245.5" y="94.9">39</text>
<text x="245.5" y="91.4">40</text>
<text x="215.5" y="99.8">PF5 (ADC5TMS))</text>
<text x="217.4" y="96.3">PF4 (ADC4TCK)</text>
<text x="245.5" y="102">37</text>
<text x="245.5" y="98.4">38</text>
<text x="218" y="106.9">PF7 (ADC7TDI)</text>
<text x="218.3" y="103.4">PF6 (ADC6TDO</text>
<text x="245.5" y="105.5">36</text>
<text x="215.7" y="113.9">PE6 (INT.6AIN0)</text>
<text x="245.5" y="112.5">1</text>
<text x="21" y="117.5">V+</text>
<text x="28.2" y="116.1">1</text>
<text x="28.2" y="119.6">2</text>
<text x="63.2" y="117.8">1</text>
<text x="224.7" y="117.5">PE2 (HWB)</text>
<text x="245.5" y="116.1">33</text>
<text x="20.7" y="124.5">D+</text>
<text x="21.9" y="121">D-</text>
<text x="28.2" y="123.1">3</text>
<text x="63.2" y="124.9">2</text>
<text x="79.4" y="121.4">3</text>
<text x="207.6" y="124.5">PC7 (ICP3CLK0OC4A)</text>
<text x="245.5" y="123.1">32</text>
<text x="295.3" y="122.6">RX1</text>
<text x="22" y="128.1">ID</text>
<text x="22.1" y="131.6">V-</text>
<text x="28.2" y="126.6">4</text>
<text x="28.2" y="130.2">5</text>
<text x="113.6" y="126.1">D-</text>
<text x="172.3" y="130.2">4</text>
<text x="172.3" y="126.6">3</text>
<text x="177.4" y="131.6">D+</text>
<text x="177.4" y="128.1">D-</text>
<text x="214.4" y="128.1">PC6 (OC3AOC4A)</text>
<text x="245.5" y="126.6">31</text>
<text x="295.3" y="126.1">TX1</text>
<text x="295.3" y="129.6">IO13</text>
<text x="113.6" y="136.7">D+</text>
<text x="208" y="135.1">PD7 (T0OC4DADC10)</text>
<text x="245.5" y="133.7">27</text>
<text x="245.5" y="137.2">26</text>
<text x="172.3" y="140.8">6</text>
<text x="177.4" y="142.2">UCap</text>
<text x="210" y="138.6">PD6 (T1OC4DADC9)</text>
<text x="217" y="142.2">PD5 (XCK1CTS)</text>
<text x="245.5" y="140.8">22</text>
<text x="52.7" y="147.8">1</text>
<text x="68.8" y="147.8">2</text>
<text x="172.3" y="147.8">7</text>
<text x="177.4" y="149.2">VBus</text>
<text x="215.7" y="145.7">PD4 (ICP1ADC8)</text>
<text x="215.7" y="149.2">PD3 (TXD1INT3)</text>
<text x="245.5" y="144.3">25</text>
<text x="245.5" y="147.8">21</text>
<text x="170.2" y="154.9">13</text>
<text x="215.5" y="152.8">PD2 (RXD1INT2)</text>
<text x="245.5" y="151.3">20</text>
<text x="245.5" y="154.9">19</text>
<text x="170.2" y="161.9">16</text>
<text x="177.4" y="156.3">RESET</text>
<text x="209.3" y="159.8">PD0 (OC0BSCLINT0)</text>
<text x="217.5" y="156.3">PD1 (SDAINT1)</text>
<text x="245.5" y="158.4">18</text>
<text x="170.2" y="165.5">17</text>
<text x="177.4" y="163.3">XTAL2</text>
<text x="177.4" y="166.9">XTAL1</text>
<text x="196.3" y="166.9">PB7 (PCINT7OC0AOC1CRTS)</text>
<text x="245.5" y="165.5">12</text>
<text x="191.8" y="170.4">PB6 (PCINT6OC1BOC4BADC13)</text>
<text x="191.8" y="173.9">PB5 (PCINT5OC1AOC4BADC12)</text>
<text x="245.5" y="169">30</text>
<text x="245.5" y="172.5">29</text>
<text x="209.6" y="177.4">PB4 (PCINT4ADC11)</text>
<text x="245.5" y="176">28</text>
<text x="245.5" y="179.6">11</text>
<text x="204.9" y="181">PB3 (PDOPCINT3MISO)</text>
<text x="206.1" y="184.5">PB2 (PDIPCINT2MOSI)</text>
<text x="245.5" y="183.1">10</text>
<text x="320.8" y="183.1">9</text>
<text x="323.5" y="184.5">9</text>
<text x="368.4" y="183.1">9</text>
<text x="371.1" y="184.5">9</text>
<text x="212.1" y="188">PB1 (PCINT1SCLK)</text>
<text x="216.1" y="191.6">PB0 (SSPCINT0)</text>
<text x="245.5" y="186.6">9</text>
<text x="245.5" y="190.1">8</text>
<text x="320.8" y="190.1">7</text>
<text x="320.8" y="186.6">8</text>
<text x="323.5" y="191.6">7</text>
<text x="323.5" y="188">8</text>
<text x="368.4" y="190.1">7</text>
<text x="368.4" y="186.6">8</text>
<text x="371.1" y="191.6">7</text>
<text x="371.1" y="188">8</text>
<text x="35" y="193.7">2</text>
<text x="44.1" y="193.7">1</text>
<text x="62.4" y="193.1">RESET</text>
<text x="320.8" y="197.2">5</text>
<text x="320.8" y="193.7">6</text>
<text x="323.5" y="195.1">6</text>
<text x="368.4" y="197.2">5</text>
<text x="368.4" y="193.7">6</text>
<text x="371.1" y="195.1">6</text>
<text x="320.6" y="200.7">4</text>
<text x="323.5" y="198.6">5</text>
<text x="324.1" y="202.5">4</text>
<text x="368.2" y="200.7">4</text>
<text x="371.1" y="198.6">5</text>
<text x="371.7" y="202.5">4</text>
<text x="35" y="207.8">4</text>
<text x="44.1" y="207.8">3</text>
<text x="184.1" y="205.5">AVCC</text>
<text x="320.6" y="207.8">2</text>
<text x="320.6" y="204.3">3</text>
<text x="324.1" y="209.6">2</text>
<text x="324.1" y="206">3</text>
<text x="368.2" y="207.8">2</text>
<text x="368.2" y="204.3">3</text>
<text x="371.7" y="209.6">2</text>
<text x="371.7" y="206">3</text>
<text x="320.6" y="211.3">1</text>
<text x="324.1" y="213.1">1</text>
<text x="368.2" y="211.3">1</text>
<text x="371.7" y="213.1">1</text>
<text x="320.8" y="221.9">8</text>
<text x="320.8" y="218.4">9</text>
<text x="323.5" y="219.8">9</text>
<text x="368.4" y="221.9">8</text>
<text x="368.4" y="218.4">9</text>
<text x="371.1" y="219.8">9</text>
<text x="320.8" y="225.4">7</text>
<text x="323.5" y="226.8">7</text>
<text x="323.5" y="223.3">8</text>
<text x="368.4" y="225.4">7</text>
<text x="371.1" y="226.8">7</text>
<text x="371.1" y="223.3">8</text>
<text x="62.4" y="233.7">XTAL2</text>
<text x="320.8" y="232.5">5</text>
<text x="320.8" y="229">6</text>
<text x="323.5" y="233.9">5</text>
<text x="323.5" y="230.4">6</text>
<text x="368.4" y="232.5">5</text>
<text x="368.4" y="229">6</text>
<text x="371.1" y="233.9">5</text>
<text x="371.1" y="230.4">6</text>
<text x="62.4" y="237.2">XTAL1</text>
<text x="320.6" y="239.5">3</text>
<text x="320.6" y="236">4</text>
<text x="324.1" y="237.8">4</text>
<text x="368.2" y="239.5">3</text>
<text x="368.2" y="236">4</text>
<text x="371.7" y="237.8">4</text>
<text x="320.6" y="243.1">2</text>
<text x="324.1" y="244.8">2</text>
<text x="324.1" y="241.3">3</text>
<text x="368.2" y="243.1">2</text>
<text x="371.7" y="244.8">2</text>
<text x="371.7" y="241.3">3</text>
<text x="320.6" y="246.6">1</text>
<text x="324.1" y="248.4">1</text>
<text x="368.2" y="246.6">1</text>
<text x="371.7" y="248.4">1</text>
</g>
<g font-size="3.2">
<text x="298.4" y="48">MSGEQ7</text>
<text x="254.2" y="57.9">GND</text>
<text x="263" y="56.1">2</text>
<text x="172.3" y="172.5">5</text>
<text x="177.4" y="173.9">UGnd</text>
<text x="170.2" y="176">15</text>
<text x="170.2" y="179.6">23</text>
<text x="177.4" y="177.4">GND</text>
<text x="170.2" y="183.1">35</text>
<text x="177.4" y="184.5">GND</text>
<text x="177.4" y="181">GND</text>
<text x="170.2" y="186.6">43</text>
<text x="177.4" y="188">GND</text>
</g>
<g font-size="3.2" fill="#f00">
<text x="263" y="59.6">3</text>
<text x="254.9" y="61.4">VCC</text>
<text x="172.3" y="94.9">2</text>
<text x="170.2" y="102">14</text>
<text x="177.4" y="96.3">UVcc</text>
<text x="170.2" y="105.5">34</text>
<text x="177.4" y="106.9">VCC</text>
<text x="177.4" y="103.4">VCC</text>
<text x="170.2" y="112.5">24</text>
<text x="177.4" y="113.9">AVCC</text>
<text x="170.2" y="116.1">44</text>
<text x="177.4" y="117.5">AVCC</text>
</g>
</svg>
